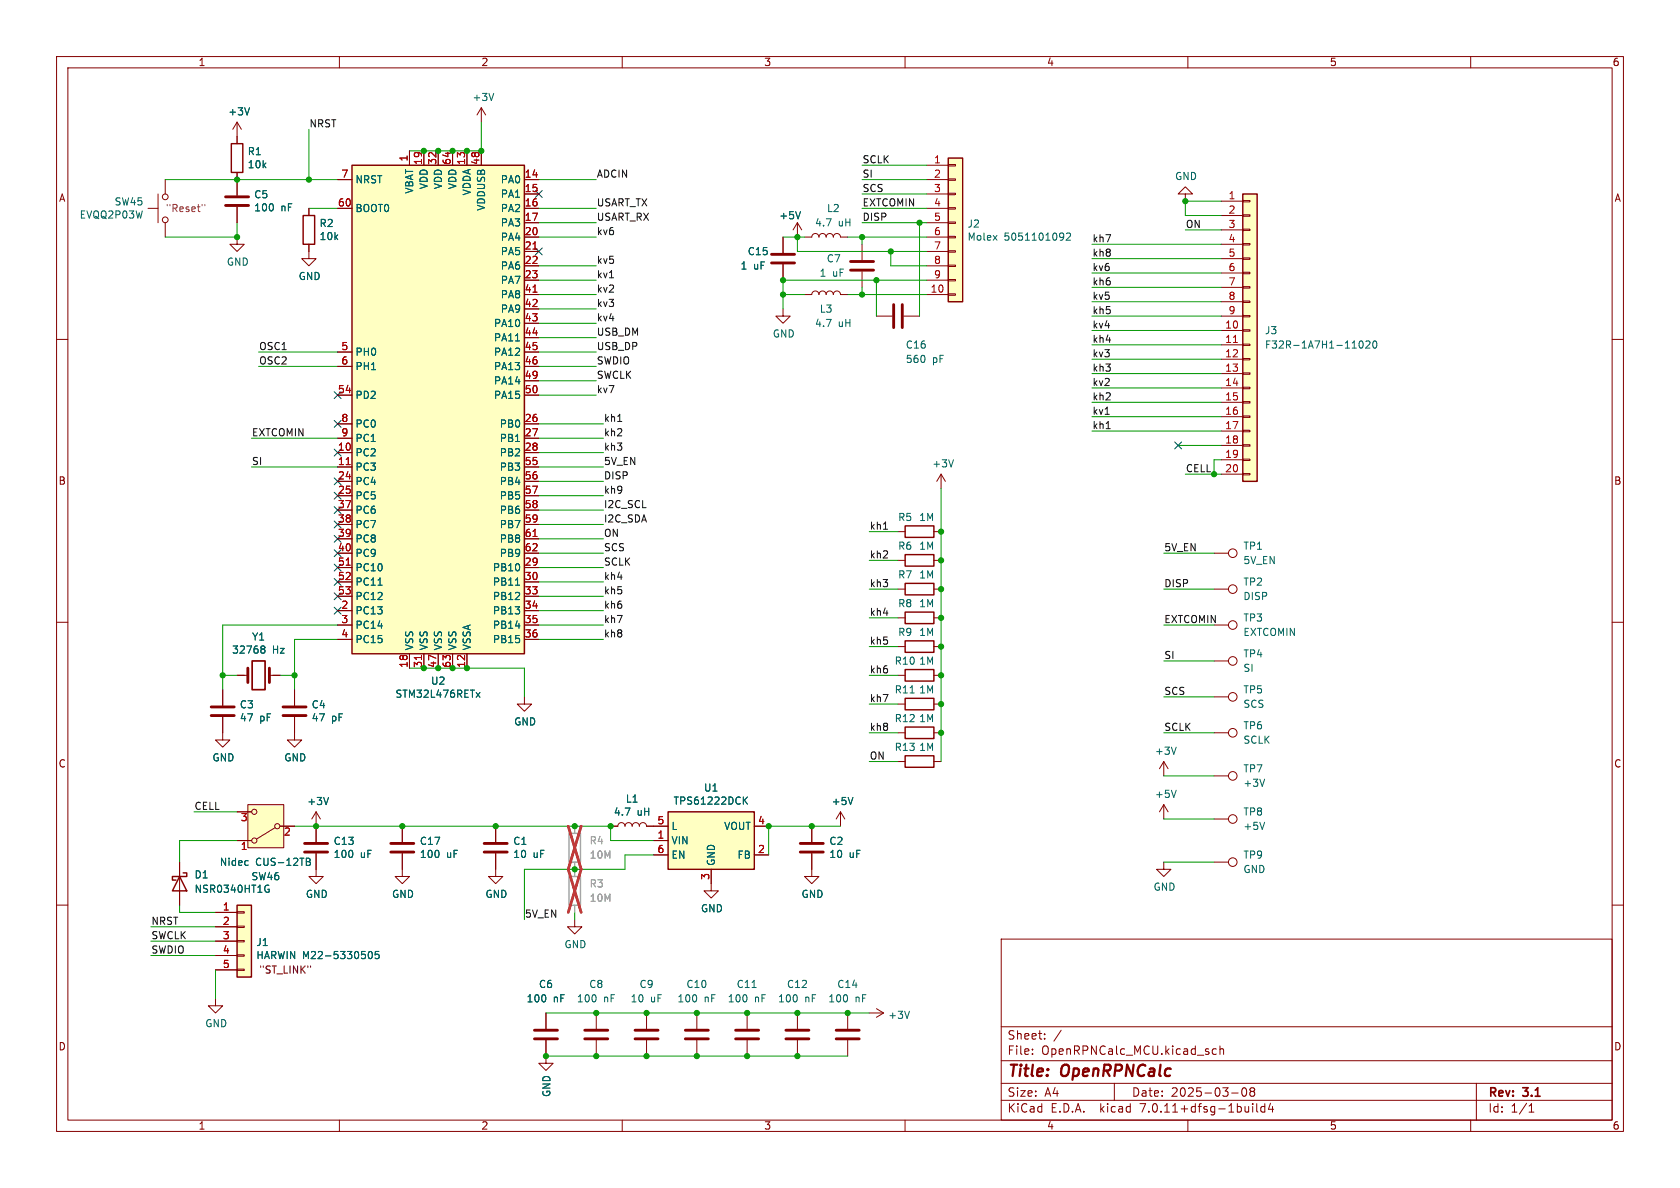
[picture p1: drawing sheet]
<svg xmlns="http://www.w3.org/2000/svg" width="297mm" height="210mm" viewBox="0 0 297 210" stroke-linecap="round" stroke-linejoin="round" font-family="sans-serif">
<g fill="none" stroke="#840000" stroke-width=".18">
<path d="M10 10h277v190h-277zM12 12h273v186h-273zM60 10v2M85.1 19.1l-.8 1.2M85.1 19.1v2.5M85.1 19.1l.8 1.2M110 10v2M160 10v2M210 10v2M260 10v2M26.2 36.8h1.7M27.9 34.3v5.1"/>
<path d="M29.2 31.8v2.5M29.2 39.4v2.5M41.9 21.6l-.8 1.3M41.9 21.6v3.8M41.9 30.5v4M41.9 36.6v2.8M41.9 21.6l.8 1.3M54.6 36.8v1.3M59.7 36.8h2.5M59.7 31.8h2.5M72.4 26.7v2.5M74.9 26.7v2.5"/>
<path d="M77.5 26.7v2.5M80 26.7v2.5M82.5 26.7v2.5M85.1 26.7v2.5M92.7 36.8h2.5M92.7 31.8h2.5M92.7 34.3h2.5M92.7 39.4h2.5M141 39.4v2.5M141 39.4l-.8 1.2M141 39.4l.7 1.2M163.8 36.8h3.8"/>
<path d="M163.8 31.8h3.8M163.8 34.3h3.8M163.8 39.4h3.8M163.8 29.2h3.8M167.6 39.2h1.3v.3h-1.3zM167.6 36.7h1.3v.3h-1.3zM167.6 34.2h1.3v.2h-1.3zM167.6 31.6h1.3v.3h-1.3zM167.6 29.1h1.3v.2h-1.3zM209.5 34.3h-1.2l1.2-1.3 1.3 1.3h-1.3v1.3M215.9 35.6h3.8M215.9 38.1h3.8"/>
<path d="M219.7 38h1.3v.2h-1.3zM219.7 35.4h1.3v.3h-1.3zM10 60h2M41.9 41.9v1.3h1.3l-1.3 1.3-1.3-1.3h1.3M54.6 43.2v2.5h1.3l-1.3 1.3-1.3-1.3h1.3M92.7 52.1h2.5M92.7 41.9h2.5M92.7 44.5h2.5M92.7 47h2.5M92.7 49.5h2.5M92.7 54.6h2.5M92.7 57.2h2.5"/>
<path d="M92.7 59.7h2.5M138.4 54.6v1.3h1.3l-1.3 1.3-1.2-1.3h1.2M138.4 41.9v2.8M138.4 46.7v2.8M142.2 52.1h1.3a.64 .64 0 0 1 .6-.7 .64 .64 0 0 1 .7 .7 .64 .64 0 0 1 .6-.7 .64 .64 0 0 1 .6 .7 .64 .64 0 0 1 .7-.7 .64 .64 0 0 1 .6 .7 .64 .64 0 0 1 .7-.7 .64 .64 0 0 1 .6 .7h1.3M142.2 41.9h1.3a.64 .64 0 0 1 .6-.6 .64 .64 0 0 1 .7 .6 .64 .64 0 0 1 .6-.6 .64 .64 0 0 1 .6 .6 .64 .64 0 0 1 .7-.6 .64 .64 0 0 1 .6 .6 .64 .64 0 0 1 .7-.6 .64 .64 0 0 1 .6 .6h1.3M152.4 43.2v2.8M152.4 48v2.8M154.9 55.9h2.8M159.8 55.9h2.8M163.8 52.1h3.8M163.8 41.9h3.8"/>
<path d="M163.8 44.5h3.8M163.8 47h3.8M163.8 49.5h3.8M167.6 51.9h1.3v.3h-1.3zM167.6 49.4h1.3v.3h-1.3zM167.6 46.9h1.3v.2h-1.3zM167.6 44.3h1.3v.3h-1.3zM167.6 41.8h1.3v.2h-1.3zM215.9 55.9h3.8M215.9 58.4h3.8M215.9 40.6h3.8M215.9 43.2h3.8"/>
<path d="M215.9 45.7h3.8M215.9 48.3h3.8M215.9 50.8h3.8M215.9 53.3h3.8M219.7 58.3h1.3v.2h-1.3zM219.7 55.8h1.3v.2h-1.3zM219.7 53.2h1.3v.3h-1.3zM219.7 50.7h1.3v.2h-1.3zM219.7 48.1h1.3v.3h-1.3zM219.7 45.6h1.3v.2h-1.3zM219.7 43.1h1.3v.2h-1.3zM219.7 40.5h1.3v.3h-1.3z"/>
<path d="M285 60h2M59.7 74.9h2.5M59.7 77.5h2.5M59.7 62.2h2.5M59.7 64.8h2.5M59.7 69.9h2.5M92.7 74.9h2.5M92.7 77.5h2.5M92.7 62.2h2.5M92.7 64.8h2.5M92.7 67.3h2.5M92.7 69.9h2.5"/>
<path d="M215.9 61h3.8M215.9 63.5h3.8M215.9 66h3.8M215.9 68.6h3.8M215.9 71.1h3.8M215.9 73.7h3.8M215.9 76.2h3.8M215.9 78.7h3.8M219.7 78.6h1.3v.3h-1.3zM219.7 76.1h1.3v.2h-1.3zM219.7 73.5h1.3v.3h-1.3zM219.7 71h1.3v.2h-1.3z"/>
<path d="M219.7 68.5h1.3v.2h-1.3zM219.7 65.9h1.3v.3h-1.3zM219.7 63.4h1.3v.2h-1.3zM219.7 60.8h1.3v.3h-1.3zM59.7 80h2.5M59.7 82.6h2.5M59.7 85.1h2.5M59.7 87.6h2.5M59.7 90.2h2.5M59.7 92.7h2.5M59.7 95.3h2.5M59.7 97.8h2.5"/>
<path d="M92.7 80h2.5M92.7 82.6h2.5M92.7 85.1h2.5M92.7 87.6h2.5M92.7 90.2h2.5M92.7 92.7h2.5M92.7 95.3h2.5M92.7 97.8h2.5M158.7 94h1.3M158.7 99.1h1.3M165.1 94h1.3M165.1 99.1h1.3"/>
<path d="M166.4 83.8l-.8 1.3M166.4 83.8v2.6M166.4 83.8l.7 1.3M214.6 97.8h2.6M215.9 81.3h3.8M215.9 83.8h3.8M219.7 83.7h1.3v.2h-1.3zM219.7 81.2h1.3v.2h-1.3zM10 110h2M41.9 119.4h1.9M47.6 119.4h1.9M59.7 110.5h2.5"/>
<path d="M59.7 108h2.5M59.7 100.3h2.5M59.7 102.9h2.5M59.7 105.4h2.5M59.7 113h2.5M72.4 115.6v2.5M74.9 115.6v2.5M77.5 115.6v2.5M80 115.6v2.5M82.5 115.6v2.5M92.7 110.5h2.5M92.7 108h2.5"/>
<path d="M92.7 100.3h2.5M92.7 102.9h2.5M92.7 105.4h2.5M92.7 113h2.5M158.7 104.1h1.3M158.7 109.2h1.3M158.7 114.3h1.3M158.7 119.4h1.3M165.1 104.1h1.3M165.1 109.2h1.3M165.1 114.3h1.3M165.1 119.4h1.3"/>
<path d="M214.6 116.8h2.6M214.6 110.5h2.6M214.6 104.1h2.6M285 110h2M39.4 126.7v4.1h1.2l-1.2 1.3-1.3-1.3h1.3M39.4 121.9v2.8M52.1 126.7v4.1h1.2l-1.2 1.3-1.3-1.3h1.3M52.1 121.9v2.8M92.7 123.2v1.3h1.3l-1.3 1.2-1.3-1.2h1.3M158.7 129.5h1.3M158.7 124.5h1.3M158.7 134.6h1.3"/>
<path d="M165.1 129.5h1.3M165.1 124.5h1.3M165.1 134.6h1.3M205.7 134.6l-.7 1.3M205.7 134.6v2.6M205.7 134.6l.8 1.3M214.6 123.2h2.6M214.6 129.5h2.6M214.6 137.2h2.6M10 160h2M31.7 152.4v7.6M41.9 148.6h2.5"/>
<path d="M41.9 143.5h2.5M43.8 142.2h6.4v7.7h-6.4zM48.6 146.3l-3.3 2M49.5 146.1h2.6M55.9 150.9v4h1.2l-1.2 1.3-1.3-1.3h1.3M55.9 143.5v5.3M55.9 143.5l-.8 1.3M55.9 143.5l.7 1.3M71.1 150.9v4h1.3l-1.3 1.3-1.3-1.3h1.3M71.1 146.1v2.7M87.6 150.9v4h1.3l-1.3 1.3-1.2-1.3h1.2M87.6 146.1v2.7"/>
<path d="M107.9 146.1h1.3a.64 .64 0 0 1 .7-.7 .64 .64 0 0 1 .6 .7 .64 .64 0 0 1 .6-.7 .64 .64 0 0 1 .7 .7 .64 .64 0 0 1 .6-.7 .64 .64 0 0 1 .6 .7 .64 .64 0 0 1 .7-.7 .64 .64 0 0 1 .6 .7h3.8M115.6 148.6h2.5M115.6 151.1h2.5M125.7 153.7v3.8h1.3l-1.3 1.3-1.2-1.3h1.2M133.3 151.1h2.6M133.3 146.1h2.6M143.5 150.9v4h1.3l-1.3 1.3-1.3-1.3h1.3M143.5 146.1v2.7M148.6 143.5l-.8 1.3M148.6 143.5v2.6M148.6 143.5l.8 1.3M205.7 152.4v1.3h1.3l-1.3 1.2-1.2-1.2h1.2"/>
<path d="M205.7 142.2v2.6M205.7 142.2l-.7 1.3M205.7 142.2l.8 1.3M214.6 152.4h2.6M214.6 144.8h2.6M285 160h2M38.1 176.5v1.3h1.3l-1.3 1.3-1.3-1.3h1.3M38.1 161.3h3.8M38.1 163.8h3.8M38.1 166.4h3.8M38.1 168.9h3.8M38.1 171.5h3.8"/>
<path d="M41.9 171.3h1.3v.3h-1.3zM41.9 168.8h1.3v.2h-1.3zM41.9 166.2h1.3v.3h-1.3zM41.9 163.7h1.3v.3h-1.3zM41.9 161.2h1.3v.2h-1.3zM96.5 179.1v2.8M101.6 162.6v1.2h1.3l-1.3 1.3-1.3-1.3h1.3M105.4 179.1v2.8M114.3 179.1v2.8M123.2 179.1v2.8M132.1 179.1v2.8M141 179.1v2.8"/>
<path d="M149.9 179.1v2.8M153.7 179.1h2.5M154.9 178.3l1.3 .8M156.2 179.1l-1.3 .7M177 166h108v32h-108zM60 198v2M96.5 183.9v4.1h1.3l-1.3 1.2-1.3-1.2h1.3M105.4 183.9v2.8M110 198v2M114.3 183.9v2.8M123.2 183.9v2.8M132.1 183.9v2.8"/>
<path d="M141 183.9v2.8M149.9 183.9v2.8M160 198v2M177 194.5h108M177 191.5h108M177 187.5h108M177 181.5h108M182.5 186.3v.1M182.5 185.5v.1M184.7 183.6v.1M184.7 182.8v.1M187.6 182.1l-1.3 2"/>
<path d="M197 191.5v3M210 198v2M215 185.5l-.4-.1-.3 .3v.4l.2 .2h.5M215.7 185.5l.2-.1 .3 .1 .1 .9M215.7 184.9v1.5M217.7 193.2h1.2M219.7 192.4l.2-.1a.81 .81 0 0 1 .6 .6 .81 .81 0 0 1-.3 .8l-.2 .1a.81 .81 0 0 1-.3-1.4zM221.2 192.9l-.2-.2 .2-.4 .5 .1 .1 .2-.3 .3M221.2 192.9l-.2 .3v.3l.2 .3 .5-.1 .1-.2-.1-.4-.2-.2M221.2 192.9h.3M221.5 195.1v.1M221.5 195.6v1"/>
<path d="M222.2 195.1v1.3l.2 .2M223.6 195.7l-.4-.1-.3 .3v.4l.1 .2h.6M223.6 195.1v1.5M224.6 195l-.4 1.1h1M225 195.6v1M260 198v2M261 191.5v6.5M270.3 196.6h.9M270.3 195.5l.4-.4v1.5"/>
<circle cx="29.2" cy="38.9" r=".51"/>
<circle cx="29.2" cy="34.8" r=".51"/>
<circle cx="217.9" cy="97.8" r=".76"/>
<circle cx="217.9" cy="104.1" r=".76"/>
<circle cx="217.9" cy="110.5" r=".76"/>
<circle cx="217.9" cy="116.8" r=".76"/>
<circle cx="217.9" cy="129.5" r=".76"/>
<circle cx="217.9" cy="123.2" r=".76"/>
<circle cx="217.9" cy="137.2" r=".76"/>
<circle cx="45" cy="143.5" r=".46"/>
<circle cx="45" cy="148.6" r=".46"/>
<circle cx="49" cy="146.1" r=".46"/>
<circle cx="217.9" cy="152.4" r=".76"/>
<circle cx="217.9" cy="144.8" r=".76"/>
</g>
<g fill="#ffffc2" stroke="#ffffc2" stroke-width=".18">
<path d="M118.1 143.5h15.2v10.2h-15.2z"/>
<path d="M62.2 29.2h30.5v86.4h-30.5z"/>
<path d="M43.8 142.2h6.4v7.7h-6.4z"/>
<path d="M41.9 160h2.5v12.7h-2.5z"/>
<path d="M167.6 27.9h2.6v25.4h-2.6z"/>
<path d="M219.7 34.3h2.5v50.8h-2.5z"/>
</g>
<g fill="none" stroke="#840000" stroke-width=".25">
<path d="M40.9 25.4h2v5.1h-2zM53.6 38.1h2v5.1h-2zM62.2 29.2h30.5v86.4h-30.5zM167.6 27.9h2.6v25.4h-2.6zM219.7 34.3h2.5v50.8h-2.5zM160 93h5.1v2h-5.1zM160 98h5.1v2.1h-5.1zM160 103.1h5.1v2.1h-5.1zM160 108.2h5.1v2h-5.1zM160 113.3h5.1v2h-5.1zM160 118.4h5.1v2h-5.1zM160 123.4h5.1v2.1h-5.1z"/>
<path d="M160 128.5h5.1v2.1h-5.1zM160 133.6h5.1v2h-5.1zM31.7 154.9l1.3 2.6h-2.5zM32.4 154.3h.6v.6h-2.5v.7h.6M118.1 143.5h15.2v10.2h-15.2zM41.9 160h2.5v12.7h-2.5z"/>
</g>
<g fill="none" stroke="#006464" stroke-width=".18">
<path d="M44.1 19l-.4 1.3M87.3 16.5l-.4 1.3M141.5 37.4l-.4 1.3M187.8 41.2l.2 .1a1.07 1.07 0 0 1-.1 1M188 41.7l-.2 .3M188.5 41.3l.5-.1 .3 .4-.8 .9h.8M91.1 60.3h.8M240.4 60.3h.2a.68 .68 0 0 1 .4 .6 .68 .68 0 0 1-.4 .6 .84 .84 0 0 1-.2-1.2zM241.5 60.4l.5-.1 .2 .3-.8 .9h.8M242.8 60.4l.2-.1a.68 .68 0 0 1 .4 .6 .68 .68 0 0 1-.4 .6l-.2-.1-.1-.3zM168.6 81.3l-.5 1.2M46.4 114.2h.2l.2 .2-.2 .3"/>
<path d="M46.4 114.7h.2M46.6 114.7l.2 .2v.3l-.1 .2-.3 .1M66.8 103.4h.8M91.1 103.4h.8M84.2 122.4l.6 .9M84.8 122.4l-.6 .9M160.9 122.5h.7M207.9 132.1l-.4 1.2M207.9 139.7l-.4 1.3M223.6 137.7l-.5 1.3M43.8 152.1l.1 .1M43.9 152.9l-.1 .1"/>
<path d="M47 156.5h.5M47.3 157.2h.3v.4l-.3 .1h-.3M54.2 151.7l.6 .1v.3l-.2 .2M54.2 152.3h.4M54.6 152.3l.3 .3-.1 .3-.6 .1M58.1 141l-.4 1.2M131.6 141.4l.5 .8M132.1 140.9l-.7 .7M150.8 141l-.4 1.2M223.6 145.4l-.5 1.2M65.2 168.3l.2-.1a.68 .68 0 0 1 .4 .6 .68 .68 0 0 1-.4 .7l-.2-.2-.1-.3zM67 168.2h-.6l-.1 .6 .2-.1h.4l.1 .2v.4l-.2 .2-.5-.2"/>
<path d="M133 174.6h.7M160.8 178.8l-.4 1.2"/>
</g>
<g fill="none" stroke="#840000" stroke-width=".51">
<path d="M39.9 36.3h4M39.9 34.8h4M136.4 46.5h4.1M136.4 45h4.1M150.4 47.8h4M150.4 46.2h4M158 53.8v4.1M159.5 53.8v4.1M43.8 118.1v2.6M47.6 118.1v2.6M37.3 126.5h4.1M37.3 125h4.1"/>
<path d="M50 126.5h4.1M50 125h4.1M53.8 150.6h4.1M53.8 149.1h4.1M69.1 150.6h4.1M69.1 149.1h4.1M85.6 150.6h4.1M85.6 149.1h4.1M141.5 150.6h4M141.5 149.1h4M94.5 182.1h4.1M94.5 183.6h4.1"/>
<path d="M103.4 182.1h4M103.4 183.6h4M112.3 182.1h4M112.3 183.6h4M121.2 182.1h4M121.2 183.6h4M130 182.1h4.1M130 183.6h4.1M138.9 182.1h4.1M138.9 183.6h4.1M147.8 182.1h4.1M147.8 183.6h4.1"/>
</g>
<path d="M35.7 36.1v.3M36.2 36.1v.3M54.9 170.8v.2" fill="none" stroke="#840084" stroke-width=".18"/>
<path d="M100.6 147.3h2v5.1h-2zM100.6 154.9h2v5.1h-2z" fill="none" stroke="#a1a1a1" stroke-width=".25"/>
<path d="M101.6 146.1v1.2M101.6 152.4v2.5M101.6 160v1.3" fill="none" stroke="#a1a1a1" stroke-width=".18"/>
<path d="M100.5 146.1l2.2 7.6-2.2 7.6M102.7 146.1l-2.2 7.6 2.2 7.6" fill="none" stroke="#eb3a3d" stroke-width=".46"/>
<path d="M94.2 44h.7M94.2 51.7h.7M218 60.5h.8M61.2 82.1h.7M61.2 99.9h.7M94.2 94.8h.7M74.5 115.9v.7" fill="none" stroke="#a90000" stroke-width=".18"/>
<path d="M44.6 116.8h2.3v5.1h-2.3z" fill="none" stroke="#840000" stroke-width=".3"/>
<path d="M107.7 49.1h.8M109.2 74.5h.7M195.4 73.2h.7M195.6 75.8h.7M156.2 93.6h.7" fill="none" stroke="#0f0f0f" stroke-width=".18"/>
<g fill="none" stroke="#009600" stroke-width=".18">
<path d="M29.2 31.8h30.5M41.9 39.4v2.5h-12.7M54.6 36.8h5.1M54.6 22.9v8.9M85.1 21.6v5.1h-12.7M95.2 39.4h10.2M95.2 36.8h10.2M95.2 31.8h10.2M152.4 39.4h11.4M152.4 36.8h11.4M152.4 31.8h11.4M152.4 34.3h11.4"/>
<path d="M152.4 29.2h11.4M162.6 39.4v16.5M215.9 35.6h-6.4v2.5h6.4M95.2 52.1h10.2M95.2 59.7h10.2M95.2 49.5h10.2M95.2 47h10.2M95.2 57.2h10.2M95.2 41.9h10.2M95.2 54.6h10.2M138.4 52.1h3.8M138.4 41.9h3.8"/>
<path d="M141 41.9v2.6h22.8M149.9 52.1h13.9M149.9 41.9h13.9M152.4 41.9v1.3M152.4 50.8v1.3M154.9 49.5v6.4M157.5 44.5v2.5h6.3M163.8 49.5h-25.4v5.1M193 53.3h22.9M193 58.4h22.9M193 43.2h22.9M193 45.7h22.9"/>
<path d="M193 50.8h22.9M193 48.3h22.9M193 55.9h22.9M209.5 40.6h6.4M44.4 77.5h15.3M45.7 62.2h14M45.7 64.8h14M95.2 67.3h10.2M95.2 69.9h10.2M95.2 62.2h10.2M95.2 64.8h10.2M95.2 77.5h11.5"/>
<path d="M95.2 74.9h11.5M193 73.7h22.9M193 76.2h22.9M193 66h22.9M193 71.1h22.9M193 68.6h22.9M193 63.5h22.9M193 61h22.9M208.3 78.7h7.6M44.4 82.6h15.3M95.2 90.2h11.5M95.2 85.1h11.5"/>
<path d="M95.2 87.6h11.5M95.2 92.7h11.5M95.2 97.8h11.5M95.2 95.3h11.5M95.2 82.6h11.5M95.2 80h11.5M153.7 94h5M153.7 99.1h5M166.4 86.4v48.2M205.7 97.8h8.9M209.5 83.8h6.4M215.9 81.3h-1.3v2.5"/>
<path d="M39.4 119.4h2.5M49.5 119.4h2.6M59.7 113h-7.6v8.9M59.7 110.5h-20.3v11.4M72.4 118.1h20.3v5.1M95.2 113h11.5M95.2 110.5h11.5M95.2 108h11.5M95.2 105.4h11.5M95.2 102.9h11.5M95.2 100.3h11.5M153.7 104.1h5"/>
<path d="M153.7 119.4h5M153.7 109.2h5M153.7 114.3h5M205.7 110.5h8.9M205.7 116.8h8.9M205.7 104.1h8.9M153.7 134.6h5M153.7 129.5h5M153.7 124.5h5M205.7 137.2h8.9M205.7 123.2h8.9M205.7 129.5h8.9"/>
<path d="M34.3 143.5h7.6M41.9 148.6h-10.2v3.8M52.1 146.1h55.8v2.5h7.7M115.6 151.1h-5.1v2.6h-17.8v8.9M148.6 146.1h-12.7v5M205.7 144.8h8.9M205.7 152.4h8.9M26.7 166.4h11.4M26.7 168.9h11.4M26.7 163.8h11.4M31.7 160v1.3h6.4M38.1 171.5v5"/>
<path d="M96.5 179.1h57.2M101.6 161.3v1.3M96.5 186.7h53.4"/>
</g>
<g fill="none" stroke="#000084" stroke-width=".18">
<path d="M94.6 33.7l1.3 1.2M95.9 33.7l-1.3 1.2M94.6 43.8l1.3 1.3M95.9 43.8l-1.3 1.3M59.1 79.4l1.2 1.2M59.1 74.3l1.2 1.2M59.1 69.2l1.2 1.3M60.3 79.4l-1.2 1.2M60.3 74.3l-1.2 1.2M60.3 69.2l-1.2 1.3M207.7 78.1l1.2 1.2M208.9 78.1l-1.2 1.2"/>
<path d="M59.1 94.6l1.2 1.3M59.1 92.1l1.2 1.2M59.1 99.7l1.2 1.2M59.1 84.5l1.2 1.2M59.1 87l1.2 1.2M59.1 97.2l1.2 1.2M59.1 89.6l1.2 1.2M60.3 94.6l-1.2 1.3M60.3 92.1l-1.2 1.2M60.3 99.7l-1.2 1.2M60.3 84.5l-1.2 1.2M60.3 87l-1.2 1.2"/>
<path d="M60.3 97.2l-1.2 1.2M60.3 89.6l-1.2 1.2M59.1 102.3l1.2 1.2M59.1 107.3l1.2 1.3M59.1 104.8l1.2 1.2M60.3 102.3l-1.2 1.2M60.3 107.3l-1.2 1.3M60.3 104.8l-1.2 1.2"/>
</g>
<g fill="#009600" stroke="#009600" stroke-width=".18">
<circle cx="209.5" cy="35.6" r=".46"/>
<circle cx="162.6" cy="39.4" r=".46"/>
<circle cx="157.5" cy="44.5" r=".46"/>
<circle cx="166.4" cy="94" r=".46"/>
<circle cx="166.4" cy="99.1" r=".46"/>
<circle cx="166.4" cy="104.1" r=".46"/>
<circle cx="214.6" cy="83.8" r=".46"/>
<circle cx="141" cy="41.9" r=".46"/>
<circle cx="152.4" cy="52.1" r=".46"/>
<circle cx="154.9" cy="49.5" r=".46"/>
<circle cx="152.4" cy="41.9" r=".46"/>
<circle cx="138.4" cy="52.1" r=".46"/>
<circle cx="138.4" cy="49.5" r=".46"/>
<circle cx="166.4" cy="124.5" r=".46"/>
<circle cx="166.4" cy="129.5" r=".46"/>
<circle cx="166.4" cy="119.4" r=".46"/>
<circle cx="143.5" cy="146.1" r=".46"/>
<circle cx="166.4" cy="114.3" r=".46"/>
<circle cx="166.4" cy="109.2" r=".46"/>
<circle cx="132.1" cy="186.7" r=".46"/>
<circle cx="132.1" cy="179.1" r=".46"/>
<circle cx="123.2" cy="179.1" r=".46"/>
<circle cx="123.2" cy="186.7" r=".46"/>
<circle cx="114.3" cy="186.7" r=".46"/>
<circle cx="141" cy="186.7" r=".46"/>
<circle cx="141" cy="179.1" r=".46"/>
<circle cx="149.9" cy="179.1" r=".46"/>
<circle cx="135.9" cy="146.1" r=".46"/>
<circle cx="74.9" cy="26.7" r=".46"/>
<circle cx="77.5" cy="26.7" r=".46"/>
<circle cx="41.9" cy="31.8" r=".46"/>
<circle cx="41.9" cy="41.9" r=".46"/>
<circle cx="54.6" cy="31.8" r=".46"/>
<circle cx="52.1" cy="119.4" r=".46"/>
<circle cx="82.5" cy="118.1" r=".46"/>
<circle cx="77.5" cy="118.1" r=".46"/>
<circle cx="80" cy="118.1" r=".46"/>
<circle cx="74.9" cy="118.1" r=".46"/>
<circle cx="55.9" cy="146.1" r=".46"/>
<circle cx="39.4" cy="119.4" r=".46"/>
<circle cx="71.1" cy="146.1" r=".46"/>
<circle cx="82.5" cy="26.7" r=".46"/>
<circle cx="85.1" cy="26.7" r=".46"/>
<circle cx="80" cy="26.7" r=".46"/>
<circle cx="105.4" cy="179.1" r=".46"/>
<circle cx="105.4" cy="186.7" r=".46"/>
<circle cx="114.3" cy="179.1" r=".46"/>
<circle cx="107.9" cy="146.1" r=".46"/>
<circle cx="101.6" cy="146.1" r=".46"/>
<circle cx="96.5" cy="186.7" r=".46"/>
<circle cx="87.6" cy="146.1" r=".46"/>
<circle cx="101.6" cy="153.7" r=".46"/>
</g>
<g font-size="2.8" fill="#840000">
<text x="178" y="190.9">Title:</text>
<text x="187.7" y="190.9">OpenRPNCalc</text>
</g>
<g font-size="2.1" fill="#840000">
<text x="178" y="184">Sheet:</text>
<text x="178" y="186.7">File:</text>
<text x="184.1" y="186.7">OpenRPNCalc_MCU.kicad_sch</text>
<text x="178" y="196.9">KiCad</text>
<text x="178" y="194.1">Size:</text>
<text x="184.7" y="194.1">A4</text>
<text x="185.7" y="196.9">E.D.A.</text>
<text x="194.6" y="196.9">kicad</text>
<text x="200" y="194.1">Date:</text>
<text x="201.8" y="196.9">7.0.11+dfsg-1build4</text>
<text x="207" y="194.1">2025-03-08</text>
<text x="263" y="194.3">Rev:</text>
<text x="263" y="196.9">Id:</text>
<text x="267.1" y="196.9">1/1</text>
<text x="269.4" y="194.3">3.1</text>
</g>
<g font-size="1.8" fill="#840000">
<text x="35" y="11.9">1</text>
<text x="85" y="11.9">2</text>
<text x="135" y="11.9">3</text>
<text x="185" y="11.9">4</text>
<text x="235" y="11.9">5</text>
<text x="285" y="11.9">6</text>
<text x="10.3" y="35.9">A</text>
<text x="285.3" y="35.9">A</text>
<text x="10.3" y="85.9">B</text>
<text x="285.3" y="85.9">B</text>
<text x="10.3" y="135.9">C</text>
<text x="285.3" y="135.9">C</text>
<text x="10.3" y="185.9">D</text>
<text x="285.3" y="185.9">D</text>
<text x="35" y="199.9">1</text>
<text x="85" y="199.9">2</text>
<text x="135" y="199.9">3</text>
<text x="185" y="199.9">4</text>
<text x="235" y="199.9">5</text>
<text x="285" y="199.9">6</text>
</g>
<g font-size="1.8" fill="#006464">
<text x="40.3" y="20.6">+3V</text>
<text x="83.4" y="18.1">+3V</text>
<text x="43.7" y="27.6">R1</text>
<text x="43.7" y="29.9">10k</text>
<text x="44.8" y="35.3">C5</text>
<text x="62.7" y="32.6">NRST</text>
<text x="73.3" y="34.3" transform="rotate(-90 73.3 34.3)">VBAT</text>
<text x="75.8" y="33.5" transform="rotate(-90 75.8 33.5)">VDD</text>
<text x="78.3" y="33.5" transform="rotate(-90 78.3 33.5)">VDD</text>
<text x="80.9" y="33.5" transform="rotate(-90 80.9 33.5)">VDD</text>
<text x="83.4" y="34.6" transform="rotate(-90 83.4 34.6)">VDDA</text>
<text x="88.4" y="32.6">PA0</text>
<text x="88.4" y="35.2">PA1</text>
<text x="207.6" y="32">GND</text>
<text x="14" y="38.8">EVQQ2P03W</text>
<text x="20.2" y="36.5">SW45</text>
<text x="44.8" y="37.6">100</text>
<text x="49.6" y="37.6">nF</text>
<text x="56.4" y="40.3">R2</text>
<text x="62.7" y="37.7">BOOT0</text>
<text x="86" y="37.4" transform="rotate(-90 86 37.4)">VDDUSB</text>
<text x="88.4" y="37.7">PA2</text>
<text x="88.4" y="40.2">PA3</text>
<text x="137.7" y="39">+5V</text>
<text x="144" y="40.2">4.7</text>
<text x="146.1" y="37.7">L2</text>
<text x="148.2" y="40.2">uH</text>
<text x="171" y="40.4">J2</text>
<text x="40" y="47.2">GND</text>
<text x="56.4" y="42.6">10k</text>
<text x="88.4" y="42.8">PA4</text>
<text x="88.4" y="45.3">PA5</text>
<text x="88.4" y="47.9">PA6</text>
<text x="130.8" y="47.9">1</text>
<text x="132.1" y="45.3">C15</text>
<text x="133.2" y="47.9">uF</text>
<text x="146.1" y="46.6">C7</text>
<text x="171" y="42.7">Molex</text>
<text x="177.5" y="42.7">5051101092</text>
<text x="52.7" y="49.7">GND</text>
<text x="88.4" y="50.4">PA7</text>
<text x="88.4" y="52.9">PA8</text>
<text x="144.8" y="49.1">1</text>
<text x="147.2" y="49.1">uF</text>
<text x="87.2" y="58">PA10</text>
<text x="88.4" y="55.5">PA9</text>
<text x="136.5" y="59.9">GND</text>
<text x="144" y="58">4.7</text>
<text x="144.8" y="55.5">L3</text>
<text x="148.2" y="58">uH</text>
<text x="223.5" y="59.3">J3</text>
<text x="62.7" y="63.1">PH0</text>
<text x="62.7" y="65.6">PH1</text>
<text x="87.2" y="60.6">PA11</text>
<text x="87.2" y="63.1">PA12</text>
<text x="87.2" y="65.6">PA13</text>
<text x="160" y="64.4">560</text>
<text x="160" y="61.8">C16</text>
<text x="164.8" y="64.4">pF</text>
<text x="223.5" y="61.8">F32R-1A7H1-11020</text>
<text x="62.7" y="70.7">PD2</text>
<text x="87.2" y="68.2">PA14</text>
<text x="87.2" y="70.7">PA15</text>
<text x="62.7" y="75.8">PC0</text>
<text x="88.2" y="75.8">PB0</text>
<text x="62.7" y="80.9">PC2</text>
<text x="62.7" y="83.4">PC3</text>
<text x="62.7" y="78.3">PC1</text>
<text x="88.2" y="78.3">PB1</text>
<text x="88.2" y="80.9">PB2</text>
<text x="88.2" y="83.4">PB3</text>
<text x="164.7" y="82.8">+3V</text>
<text x="62.7" y="86">PC4</text>
<text x="62.7" y="88.5">PC5</text>
<text x="88.2" y="86">PB4</text>
<text x="88.2" y="88.5">PB5</text>
<text x="62.7" y="91">PC6</text>
<text x="62.7" y="93.6">PC7</text>
<text x="88.2" y="91">PB6</text>
<text x="88.2" y="93.6">PB7</text>
<text x="158.7" y="92.3">R5</text>
<text x="162.4" y="92.3">1M</text>
<text x="62.7" y="96.1">PC8</text>
<text x="62.7" y="98.7">PC9</text>
<text x="62.7" y="101.2">PC10</text>
<text x="87" y="101.2">PB10</text>
<text x="88.2" y="96.1">PB8</text>
<text x="88.2" y="98.7">PB9</text>
<text x="158.7" y="97.4">R6</text>
<text x="162.4" y="97.4">1M</text>
<text x="219.7" y="97.4">TP1</text>
<text x="219.7" y="99.9">5V_EN</text>
<text x="62.7" y="103.7">PC11</text>
<text x="62.7" y="106.3">PC12</text>
<text x="87" y="103.7">PB11</text>
<text x="87" y="106.3">PB12</text>
<text x="158.7" y="102.5">R7</text>
<text x="158.7" y="107.5">R8</text>
<text x="162.4" y="102.5">1M</text>
<text x="162.4" y="107.5">1M</text>
<text x="219.7" y="103.7">TP2</text>
<text x="219.7" y="106.3">DISP</text>
<text x="44.5" y="113.4">Y1</text>
<text x="62.7" y="108.8">PC13</text>
<text x="62.7" y="111.4">PC14</text>
<text x="62.7" y="113.9">PC15</text>
<text x="87" y="108.8">PB13</text>
<text x="87" y="111.4">PB14</text>
<text x="87" y="113.9">PB15</text>
<text x="158.7" y="112.6">R9</text>
<text x="162.4" y="112.6">1M</text>
<text x="219.7" y="110.1">TP3</text>
<text x="219.7" y="112.6">EXTCOMIN</text>
<text x="40.9" y="115.7">32768</text>
<text x="48.1" y="115.7">Hz</text>
<text x="73.3" y="115.1" transform="rotate(-90 73.3 115.1)">VSS</text>
<text x="75.8" y="115.1" transform="rotate(-90 75.8 115.1)">VSS</text>
<text x="78.3" y="115.1" transform="rotate(-90 78.3 115.1)">VSS</text>
<text x="80.9" y="115.1" transform="rotate(-90 80.9 115.1)">VSS</text>
<text x="83.4" y="115.1" transform="rotate(-90 83.4 115.1)">VSSA</text>
<text x="158.1" y="117.7">R10</text>
<text x="162.4" y="117.7">1M</text>
<text x="219.7" y="116.4">TP4</text>
<text x="219.7" y="119">SI</text>
<text x="42.3" y="125.4">C3</text>
<text x="55" y="125.4">C4</text>
<text x="69.8" y="123.5">STM32L476RETx</text>
<text x="76.1" y="121.2">U2</text>
<text x="158.1" y="122.8">R11</text>
<text x="162.4" y="122.8">1M</text>
<text x="219.7" y="122.8">TP5</text>
<text x="219.7" y="125.3">SCS</text>
<text x="42.3" y="127.7">47</text>
<text x="45.9" y="127.7">pF</text>
<text x="55" y="127.7">47</text>
<text x="58.6" y="127.7">pF</text>
<text x="90.8" y="128.4">GND</text>
<text x="158.1" y="127.9">R12</text>
<text x="162.4" y="127.9">1M</text>
<text x="219.7" y="129.1">TP6</text>
<text x="219.7" y="131.7">SCLK</text>
<text x="37.5" y="134.8">GND</text>
<text x="50.2" y="134.8">GND</text>
<text x="158.1" y="132.9">R13</text>
<text x="162.4" y="132.9">1M</text>
<text x="204.1" y="133.6">+3V</text>
<text x="219.7" y="136.8">TP7</text>
<text x="54.2" y="142.5">+3V</text>
<text x="110.5" y="142.1">L1</text>
<text x="119" y="142.4">TPS61222DCK</text>
<text x="124.4" y="140.1">U1</text>
<text x="146.9" y="142.5">+5V</text>
<text x="204.1" y="141.2">+5V</text>
<text x="219.7" y="139.3">+3V</text>
<text x="58.9" y="149.6">C13</text>
<text x="74.1" y="149.6">C17</text>
<text x="90.6" y="149.6">C1</text>
<text x="108.4" y="144.4">4.7</text>
<text x="112.6" y="144.4">uH</text>
<text x="118.6" y="149.5">VIN</text>
<text x="118.6" y="146.9">L</text>
<text x="127.9" y="146.9">VOUT</text>
<text x="146.5" y="149.6">C2</text>
<text x="219.7" y="144.4">TP8</text>
<text x="219.7" y="146.9">+5V</text>
<text x="34.3" y="155.5">D1</text>
<text x="38.8" y="153.3">Nidec</text>
<text x="44.3" y="155.8">SW46</text>
<text x="45.2" y="153.3">CUS-12TB</text>
<text x="58.9" y="151.9">100</text>
<text x="63.7" y="151.9">uF</text>
<text x="74.1" y="151.9">100</text>
<text x="78.9" y="151.9">uF</text>
<text x="90.6" y="151.9">10</text>
<text x="94.2" y="151.9">uF</text>
<text x="118.6" y="152">EN</text>
<text x="126.6" y="153.2" transform="rotate(-90 126.6 153.2)">GND</text>
<text x="130.3" y="152">FB</text>
<text x="146.5" y="151.9">10</text>
<text x="150.1" y="151.9">uF</text>
<text x="219.7" y="152">TP9</text>
<text x="219.7" y="154.5">GND</text>
<text x="34.3" y="158">NSR0340HT1G</text>
<text x="54" y="158.9">GND</text>
<text x="69.2" y="158.9">GND</text>
<text x="85.7" y="158.9">GND</text>
<text x="123.8" y="161.5">GND</text>
<text x="141.6" y="158.9">GND</text>
<text x="203.8" y="157.7">GND</text>
<text x="45.2" y="167.4">J1</text>
<text x="99.7" y="167.8">GND</text>
<text x="45.2" y="169.7">HARWIN M22-5330505</text>
<text x="93" y="177.4">100</text>
<text x="95.2" y="174.9">C6</text>
<text x="97.8" y="177.4">nF</text>
<text x="101.9" y="177.4">100</text>
<text x="104.1" y="174.9">C8</text>
<text x="106.7" y="177.4">nF</text>
<text x="111.4" y="177.4">10</text>
<text x="113" y="174.9">C9</text>
<text x="115" y="177.4">uF</text>
<text x="119.7" y="177.4">100</text>
<text x="121.2" y="174.9">C10</text>
<text x="124.5" y="177.4">nF</text>
<text x="128.6" y="177.4">100</text>
<text x="130.1" y="174.9">C11</text>
<text x="133.4" y="177.4">nF</text>
<text x="137.5" y="177.4">100</text>
<text x="139" y="174.9">C12</text>
<text x="142.3" y="177.4">nF</text>
<text x="146.3" y="177.4">100</text>
<text x="147.9" y="174.9">C14</text>
<text x="151.1" y="177.4">nF</text>
<text x="36.2" y="181.8">GND</text>
<text x="156.9" y="180.3">+3V</text>
<text x="97.5" y="194" transform="rotate(-90 97.5 194)">GND</text>
</g>
<g font-size="1.8" fill="#0f0f0f">
<text x="54.6" y="22.6">NRST</text>
<text x="152.4" y="28.9">SCLK</text>
<text x="105.4" y="31.5">ADCIN</text>
<text x="152.4" y="34">SCS</text>
<text x="152.4" y="31.5">SI</text>
<text x="105.4" y="39.1">USART_RX</text>
<text x="105.4" y="36.6">USART_TX</text>
<text x="105.4" y="41.6">kv6</text>
<text x="152.4" y="36.6">EXTCOMIN</text>
<text x="152.4" y="39.1">DISP</text>
<text x="209.5" y="40.4">ON</text>
<text x="105.4" y="46.7">kv5</text>
<text x="193" y="48">kv6</text>
<text x="193" y="42.9">kh7</text>
<text x="193" y="45.5">kh8</text>
<text x="105.4" y="49.3">kv1</text>
<text x="105.4" y="51.8">kv2</text>
<text x="193" y="53.1">kv5</text>
<text x="193" y="50.5">kh6</text>
<text x="105.4" y="59.4">USB_DM</text>
<text x="105.4" y="54.3">kv3</text>
<text x="105.4" y="56.9">kv4</text>
<text x="193" y="55.6">kh5</text>
<text x="193" y="58.2">kv4</text>
<text x="45.7" y="62">OSC1</text>
<text x="45.7" y="64.5">OSC2</text>
<text x="105.4" y="62">USB_DP</text>
<text x="105.4" y="64.5">SWDIO</text>
<text x="193" y="63.2">kv3</text>
<text x="193" y="65.8">kh3</text>
<text x="193" y="60.7">kh4</text>
<text x="105.4" y="67">SWCLK</text>
<text x="105.4" y="69.6">kv7</text>
<text x="193" y="68.3">kv2</text>
<text x="193" y="70.9">kh2</text>
<text x="44.4" y="77.2">EXTCOMIN</text>
<text x="106.7" y="77.2">kh2</text>
<text x="106.7" y="74.7">kh1</text>
<text x="193" y="75.9">kh1</text>
<text x="193" y="73.4">kv1</text>
<text x="44.4" y="82.3">SI</text>
<text x="106.7" y="79.7">kh3</text>
<text x="106.7" y="82.3">5V_EN</text>
<text x="209.5" y="83.6">CELL</text>
<text x="106.7" y="89.9">I2C_SCL</text>
<text x="106.7" y="87.4">kh9</text>
<text x="106.7" y="84.8">DISP</text>
<text x="106.7" y="95">ON</text>
<text x="106.7" y="92.4">I2C_SDA</text>
<text x="153.7" y="93.7">kh1</text>
<text x="106.7" y="100.1">SCLK</text>
<text x="106.7" y="97.5">SCS</text>
<text x="153.7" y="98.8">kh2</text>
<text x="205.7" y="97.5">5V_EN</text>
<text x="106.7" y="107.7">kh6</text>
<text x="106.7" y="105.1">kh5</text>
<text x="106.7" y="102.6">kh4</text>
<text x="153.7" y="103.9">kh3</text>
<text x="205.7" y="103.9">DISP</text>
<text x="106.7" y="112.8">kh8</text>
<text x="106.7" y="110.2">kh7</text>
<text x="153.7" y="109">kh4</text>
<text x="205.7" y="110.2">EXTCOMIN</text>
<text x="153.7" y="114">kh5</text>
<text x="153.7" y="119.1">kh6</text>
<text x="205.7" y="116.6">SI</text>
<text x="153.7" y="124.2">kh7</text>
<text x="205.7" y="122.9">SCS</text>
<text x="153.7" y="129.3">kh8</text>
<text x="205.7" y="129.3">SCLK</text>
<text x="153.7" y="134.4">ON</text>
<text x="34.3" y="143.2">CELL</text>
<text x="26.7" y="166.1">SWCLK</text>
<text x="26.7" y="163.6">NRST</text>
<text x="92.7" y="162.3">5V_EN</text>
<text x="26.7" y="168.6">SWDIO</text>
</g>
<g font-size="1.8" fill="#a90000">
<text x="72.1" y="28.6" transform="rotate(-90 72.1 28.6)">1</text>
<text x="74.7" y="29.3" transform="rotate(-90 74.7 29.3)">19</text>
<text x="77.2" y="29.3" transform="rotate(-90 77.2 29.3)">32</text>
<text x="79.8" y="29.3" transform="rotate(-90 79.8 29.3)">64</text>
<text x="82.3" y="29.3" transform="rotate(-90 82.3 29.3)">13</text>
<text x="84.8" y="29.3" transform="rotate(-90 84.8 29.3)">48</text>
<text x="165" y="29">1</text>
<text x="60.3" y="31.5">7</text>
<text x="92.7" y="31.5">14</text>
<text x="92.7" y="34">15</text>
<text x="165" y="31.5">2</text>
<text x="165" y="34">3</text>
<text x="217.1" y="35.3">1</text>
<text x="59.6" y="36.6">60</text>
<text x="92.7" y="36.6">16</text>
<text x="92.7" y="39.1">17</text>
<text x="92.7" y="41.7">20</text>
<text x="165" y="36.6">4</text>
<text x="165" y="39.1">5</text>
<text x="165" y="41.7">6</text>
<text x="217.1" y="37.8">2</text>
<text x="217.1" y="40.4">3</text>
<text x="92.7" y="44.2">21</text>
<text x="92.7" y="46.7">22</text>
<text x="165" y="44.2">7</text>
<text x="165" y="46.7">8</text>
<text x="217.1" y="42.9">4</text>
<text x="217.1" y="45.5">5</text>
<text x="92.7" y="49.3">23</text>
<text x="92.7" y="51.8">41</text>
<text x="164.4" y="51.8">10</text>
<text x="165" y="49.3">9</text>
<text x="217.1" y="48">6</text>
<text x="217.1" y="50.5">7</text>
<text x="217.1" y="53.1">8</text>
<text x="92.7" y="54.4">42</text>
<text x="92.7" y="56.9">43</text>
<text x="92.7" y="59.4">44</text>
<text x="216.5" y="58.2">10</text>
<text x="217.1" y="55.6">9</text>
<text x="60.3" y="62">5</text>
<text x="60.3" y="64.5">6</text>
<text x="92.7" y="62">45</text>
<text x="92.7" y="64.5">46</text>
<text x="216.5" y="60.7">11</text>
<text x="216.5" y="63.2">12</text>
<text x="216.5" y="65.8">13</text>
<text x="59.6" y="69.6">54</text>
<text x="92.7" y="67.1">49</text>
<text x="92.7" y="69.6">50</text>
<text x="216.5" y="68.3">14</text>
<text x="216.5" y="70.9">15</text>
<text x="60.3" y="74.7">8</text>
<text x="60.3" y="77.2">9</text>
<text x="92.7" y="74.7">26</text>
<text x="92.7" y="77.2">27</text>
<text x="216.5" y="73.4">16</text>
<text x="216.5" y="75.9">17</text>
<text x="59.6" y="79.8">10</text>
<text x="59.6" y="82.3">11</text>
<text x="92.7" y="79.8">28</text>
<text x="92.7" y="82.3">55</text>
<text x="216.5" y="78.5">18</text>
<text x="216.5" y="81">19</text>
<text x="216.5" y="83.6">20</text>
<text x="59.6" y="84.8">24</text>
<text x="59.6" y="87.4">25</text>
<text x="59.6" y="89.9">37</text>
<text x="92.7" y="84.8">56</text>
<text x="92.7" y="87.4">57</text>
<text x="92.7" y="89.9">58</text>
<text x="59.6" y="92.5">38</text>
<text x="59.6" y="95">39</text>
<text x="92.7" y="92.5">59</text>
<text x="92.7" y="95">61</text>
<text x="59.6" y="97.5">40</text>
<text x="59.6" y="100.1">51</text>
<text x="92.7" y="100.1">29</text>
<text x="92.7" y="97.5">62</text>
<text x="59.6" y="102.6">52</text>
<text x="59.6" y="105.2">53</text>
<text x="60.3" y="107.7">2</text>
<text x="92.7" y="102.6">30</text>
<text x="92.7" y="105.2">33</text>
<text x="92.7" y="107.7">34</text>
<text x="60.3" y="110.2">3</text>
<text x="60.3" y="112.8">4</text>
<text x="92.7" y="110.2">35</text>
<text x="92.7" y="112.8">36</text>
<text x="72.1" y="118.2" transform="rotate(-90 72.1 118.2)">18</text>
<text x="74.7" y="118.2" transform="rotate(-90 74.7 118.2)">31</text>
<text x="77.2" y="118.2" transform="rotate(-90 77.2 118.2)">47</text>
<text x="79.8" y="118.2" transform="rotate(-90 79.8 118.2)">63</text>
<text x="82.3" y="118.2" transform="rotate(-90 82.3 118.2)">12</text>
<text x="42.5" y="145.5">3</text>
<text x="50.1" y="148">2</text>
<text x="116.1" y="148.3">1</text>
<text x="116.1" y="145.8">5</text>
<text x="133.9" y="145.8">4</text>
<text x="42.5" y="150.6">1</text>
<text x="116.1" y="150.9">6</text>
<text x="125.5" y="155.6" transform="rotate(-90 125.5 155.6)">3</text>
<text x="133.9" y="150.9">2</text>
<text x="39.3" y="161">1</text>
<text x="39.3" y="163.6">2</text>
<text x="39.3" y="166.1">3</text>
<text x="39.3" y="168.7">4</text>
<text x="39.3" y="171.2">5</text>
</g>
<g font-size="1.8" fill="#840084">
<text x="29.2" y="37.7">&quot;Reset&quot;</text>
<text x="45.7" y="172.3">&quot;ST_LINK&quot;</text>
</g>
<g font-size="1.8" fill="#989898">
<text x="104.1" y="149.5">R4</text>
<text x="104.1" y="152">10M</text>
<text x="104.1" y="157.1">R3</text>
<text x="104.1" y="159.6">10M</text>
</g>
</svg>
